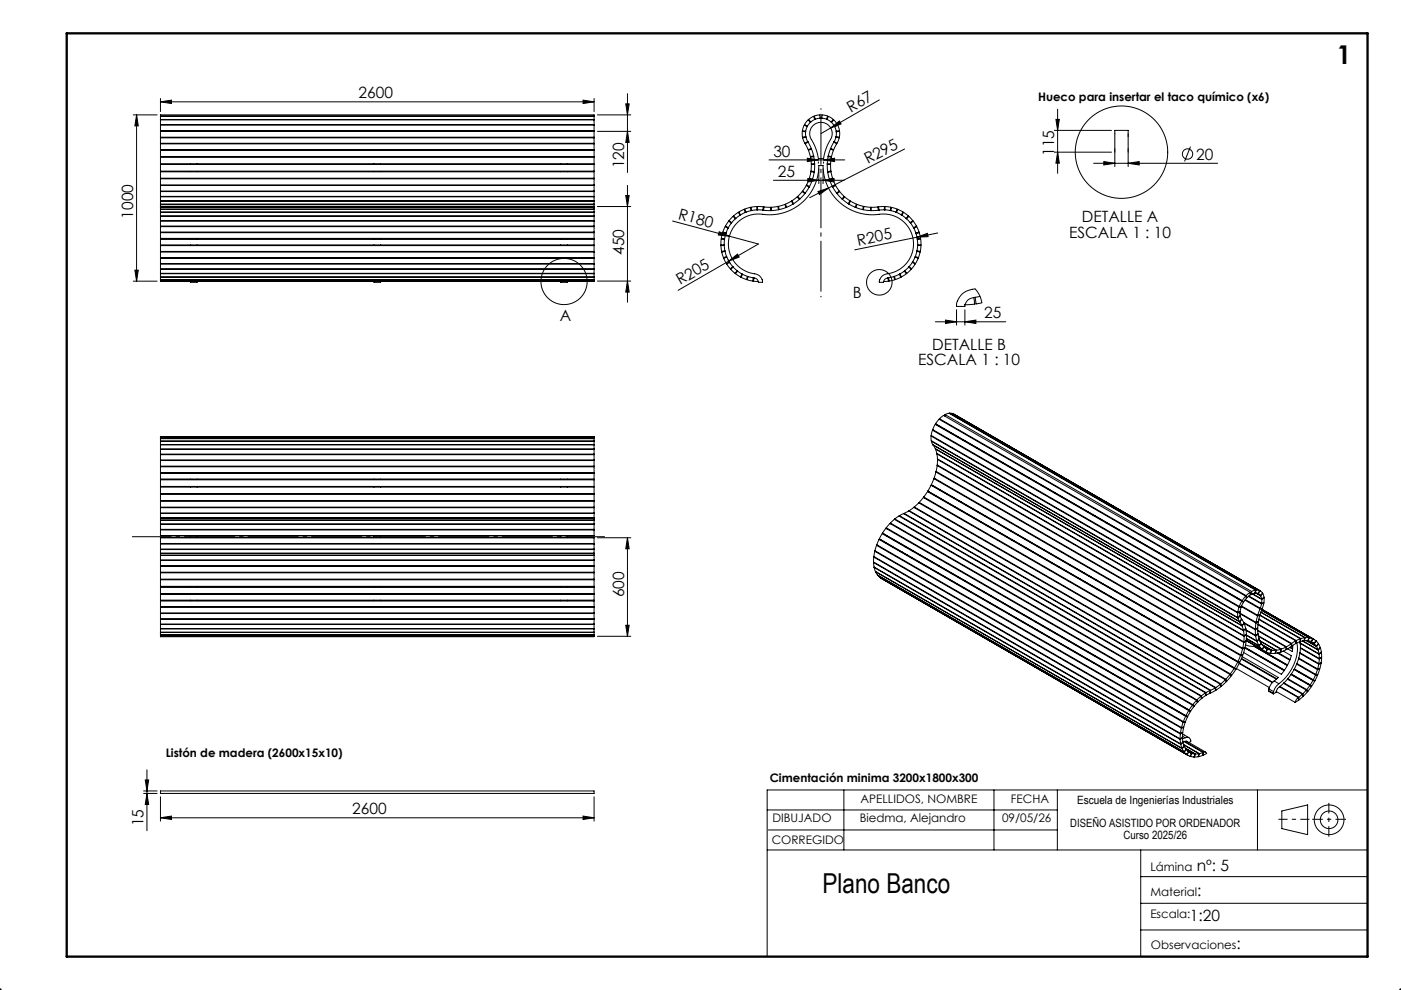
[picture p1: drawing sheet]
<svg xmlns="http://www.w3.org/2000/svg" width="420mm" height="297mm" viewBox="0 0 420 297" stroke-linecap="round" stroke-linejoin="round" font-family="sans-serif">
<g fill="none" stroke="#000" stroke-width=".3">
<path d="M39.9 34.5h7.2M40.9 34.5l.6 3.3h-1.1zM40.9 34.5v49.9M48.1 37.5v1.7M48.1 36v1.4M48.1 34.9v.9M48.1 34.8v-.3h130v.3M48.1 30.6l3.3-.6v1.1zM48.1 39.2h130M48.1 29.6v3.9M48.1 34.8v.1M48.1 35.8v.2"/>
<path d="M48.1 37.4v.1M48.1 37.5h130M48.1 37.4h130M48.1 36h130M48.1 34.9h130M48.1 35.8h130M48.1 34.8h130M48.1 30.6h130M57.1 39.3v.1M59.1 39.3v.1M112.1 39.3v.1M114.1 39.3v.1"/>
<path d="M168.1 39.3v.1M170.1 39.3v.1M174.8 30l3.3 .6-3.3 .5zM178.1 37.5v1.7M178.1 36v1.4M178.1 34.9v.9M178.1 29.6v3.9M178.1 34.8v.1M178.1 35.8v.2M178.1 37.4v.1M179.1 39.4h10M179.1 34.5h10"/>
<path d="M187.6 31.2h1l-.5 3.3zM188.1 39.4l.5 3.3h-1zM188.1 28.1v23.7M241.5 39.5l.1 1.5M241.5 39.5l-1-.1v.9l.1 .9 1-.2M241.6 39.3l-.1 .2M242 38l-.4 1.3M242 38l-.9-.5-.3 .9-.2 .8 1 .1M242.1 37.8l-.1 .2M242.9 36.7l-.8 1.1M242.9 36.7l-.6-.7-.6 .6-.5 .8 .9 .4M243.1 36.6l-.2 .1"/>
<path d="M243.8 37.6a3.4 3.4 0 0 1 4.7 0 3.4 3.4 0 0 1 .2 4.7l-1 2.3-.8 3h-1.6a19.4 19.4 0 0 0-2.4-6.6l-.1-1.7zM244.3 35.8l-1.2 .8M244.3 35.8l-.4-.9-.8 .4-.7 .5 .7 .8M244.5 35.8h-.2M245.9 35.5l-.1-1-.9 .1-.8 .2 .4 1M245.9 35.5l-1.4 .3M245.9 35.5h.5M246.4 35.5v-1l.9 .1 .9 .2-.4 1M246.4 35.5l1.4 .3M247.8 35.8h.2M248 35.8l1.2 .8M248 35.8l.3-.9 .8 .4 .7 .5-.6 .8"/>
<path d="M249 38.4l2.7-2.1 .5 .9zM249.2 36.6l.1 .1M249.3 36.7l.9 1.1M249.3 36.7l.7-.7 .6 .6 .5 .8-.9 .4M250.2 37.8l.1 .2M250.3 38l.4 1.3M250.3 38l.8-.5 .4 .9 .2 .8-1 .1M250.7 39.3v.2M250.7 39.5v1.5M250.7 39.5l1-.1v.9l-.1 .9-.9-.2M263.6 30l-17.5 10.1M316.1 39.1h17.1"/>
<path d="M316.6 35.8h1l-.5 3.3zM317.1 32.8v19.2M48.1 59.1v1.1M48.1 57.5v1.4M48.1 41.2v-1.8h130v1.8M48.1 55.7v1.6M48.1 41.4v1.6M48.1 43.2v1.7M48.1 53.7v1.8M48.1 45.1v1.9M48.1 53.5v-2h130v2M48.1 47.2v2h130v-2"/>
<path d="M48.1 49.4v1.9M48.1 51.3h130M48.1 41.2v.2M48.1 43v.2M48.1 44.9v.2M48.1 47v.2M48.1 49.3v.1M48.1 53.5v.2M48.1 55.5v.2M48.1 57.3v.2M48.1 58.9v.2M48.1 59.1h130"/>
<path d="M48.1 58.9h130M48.1 57.5h130M48.1 41.2h130M48.1 55.7h130M48.1 57.3h130M48.1 41.4h130M48.1 43h130M48.1 43.2h130M48.1 44.9h130M48.1 53.7h130M48.1 55.5h130M48.1 45.1h130"/>
<path d="M48.1 47h130M48.1 53.5h130M48.1 47.2h130M48.1 49.3l130 .1M57.1 51.5h.1M57.1 49.2v.1M59.1 51.5h.1M59.1 49.2v.1M112.1 51.5h.1M112.1 49.2v.1M114.1 51.5h.1M114.1 49.2v.1"/>
<path d="M168.1 51.5h.1M168.1 49.2v.1M170.1 51.5h.1M170.1 49.2v.1M178.1 59.1v1.1M178.1 57.5v1.4M178.1 55.7v1.6M178.1 41.4v1.6M178.1 43.2v1.7M178.1 53.7v1.8M178.1 45.1v1.9M178.1 49.4v1.9"/>
<path d="M178.1 41.2v.2M178.1 43v.2M178.1 44.9v.2M178.1 47v.2M178.1 49.3v.1M178.1 53.5v.2M178.1 55.5v.2M178.1 57.3v.2M178.1 58.9v.2M187.6 58.7h1l-.5 3.3zM188.1 55.6v35.1M230.6 48h22.7"/>
<path d="M231.9 54.1h21.2M239.7 59.8l-.7-.7-1.6 1.1 .6 .9M239.7 59.8l-1.7 1.3M239.8 59.7l-.1 .1M241.3 58.1l-.8-.6-1.3 1.4 .6 .8M241.3 58.1l-1.5 1.6M241.4 57.9l-.1 .2M241.6 41v.2M241.6 41.2l.6 1.3M241.6 41.2l-1 .2 .3 .8 .4 .8 .9-.5M242 47.5l3.3 .5-3.3 .5zM242.2 42.5l.1 .1"/>
<path d="M242.2 53.6l3.3 .5-3.3 .5zM242.3 42.6l.9 1.9M242.3 42.6l-.9 .6 .9 1.7 .9-.4M242.6 56.1l-.9-.4-1.1 1.6 .8 .6M242.6 56.1l-1.2 1.8M242.7 55.9l-.1 .2M243.2 44.5l.1 .2M243.3 44.7l.6 2.1M243.3 44.7l-.9 .4 .6 1.9 .9-.2M243.5 54l-.8 1.9M243.5 54l-.9-.3-.8 1.8 .9 .4M243.6 53.8l-.1 .2"/>
<path d="M243.9 46.8l.1 .2M244 47l.2 2.1M244 47l-1 .2 .2 2 1-.1M244.1 51.7l-1-.2-.4 2 .9 .3M244.1 51.7l-.5 2.1M244.1 51.5v.2M244.2 49.1v.2M244.2 49.3l-1 .1-.1 1.9 1 .2M244.2 49.3l-.1 2.2M245.2 57.5l3.2-1.1-2.7 2zM245.3 48.6v.4M245.5 50.7v4.4"/>
<path d="M246.8 54.1l3.3-.5v1zM246.8 50.7v4.4M246.9 48l3.3-.5v1zM246.9 48.6v.4M248 49.3l.1 2.2M248 49.3l1 .1 .1 1.9-1 .2M248 49.1v.2M248.1 51.5l.1 .2M248.2 51.7l.4 2.1M248.2 51.7l1-.2 .4 2-1 .3M248.3 47l-.3 2.1M248.3 47l1 .2-.3 2-1-.1"/>
<path d="M248.3 46.8v.2M248.6 53.8l.1 .2M248.7 54l.9 1.9M248.7 54l1-.3 .7 1.8-.8 .4M249 44.7l.9 .4-.6 1.9-1-.2M249 44.7l-.7 2.1M249 44.5v.2M249.6 55.9l.1 .2M249.7 56.1l1.1 1.8M249.7 56.1l.8-.4 1.1 1.6-.8 .6M250 42.6l-1 1.9M250 42.6l.8 .6-.8 1.7-1-.4"/>
<path d="M250.1 42.5l-.1 .1M250.6 41.2l1 .2-.3 .8-.4 .8-.8-.5M250.6 41.2l-.5 1.3M250.7 41l-.1 .2M250.8 57.9l.2 .2M251 58.1l1.4 1.6M251 58.1l.7-.6 1.4 1.4-.7 .8M252.4 59.7l.2 .1M252.6 59.8l1.7 1.3M252.6 59.8l.6-.7 1.6 1.1-.5 .9M271.2 44.7l-28.5 14.6M316.1 45.7h17.1"/>
<path d="M317.1 45.7l.5 3.3h-1zM327.9 49h37.2M330.9 48.5l3.3 .5-3.3 .5zM334.2 50v-10.9h4v10.9M338.2 49l3.3-.5v1zM356.9 44l-1.8 4.4M48.1 71.7h130v1.8h-130zM48.1 73.7v1.7M48.1 69.8v1.7M48.1 75.6v1.7M48.1 68v1.6M48.1 77.5v1.6"/>
<path d="M48.1 66.3v1.5M48.1 79.2v1.4M48.1 64.9v1.3M48.1 63.7v1.1M48.1 62.8v.8M48.1 62.2v.5M48.1 62v.2M48.1 62h.1M48.1 61.3v.6M48.1 60.4v.8M48.1 62h130M48.1 73.6l130 .1"/>
<path d="M48.1 75.4h130M48.1 71.5h130M48.1 60.2v.2M48.1 61.2v.1M48.1 61.9v.1M48.1 62.2h.1M48.1 62.7v.1M48.1 63.6v.1M48.1 64.8v.1M48.1 66.2v.1M48.1 67.8v.2M48.1 69.6v.2"/>
<path d="M48.1 73.6v.1M48.1 75.4v.2M48.1 77.3v.2M48.1 79.1v.1M48.1 69.8h130M48.1 75.6h130M48.1 77.3h130M48.1 69.6h130M48.1 68h130M48.1 77.5h130M48.1 79.1h130M48.1 66.3h130"/>
<path d="M48.1 67.8h130M48.1 79.2h130M48.1 66.2h130M48.1 64.9h130M48.1 63.7h130M48.1 64.8h130M48.1 62.8h130M48.1 63.6h130M48.1 62.2h130M48.1 62.7h130M48.1 61.9h130M48.1 61.3h130"/>
<path d="M48.1 61.2h130M48.1 60.4h130M48.1 60.2h130M57.1 73.5v.1M57.1 71.7h.1M59.1 73.5v.1M59.1 71.7h.1M112.1 73.5v.1M112.1 71.7h.1M114.1 73.5v.1M114.1 71.7h.1M168.1 73.5v.1"/>
<path d="M168.1 71.7h.1M170.1 73.5v.1M170.1 71.7h.1M178.1 73.7v1.7M178.1 69.8v1.7M178.1 75.6v1.7M178.1 68v1.6M178.1 77.5v1.6M178.1 66.3v1.5M178.1 79.2v1.4M178.1 64.9v1.3M178.1 63.7v1.1"/>
<path d="M178.1 62.8v.8M178.1 62.2v.5M178.1 62v.2M178.1 62h.1M178.1 61.3v.6M178.1 60.4v.8M178.1 60.2v.2M178.1 61.2v.1M178.1 61.9v.1M178.1 62.2h.1M178.1 62.7v.1M178.1 63.6v.1"/>
<path d="M178.1 64.8v.1M178.1 66.2v.1M178.1 67.8v.2M178.1 69.6v.2M178.1 73.6v.1M178.1 75.4v.2M178.1 77.3v.2M178.1 79.1v.1M179.1 62h10M201.6 66.3l25.8 6.9-8.9 5.1M215.6 69.5l3.1 1.4-3.3-.4zM217.1 73.4v.2"/>
<path d="M217.1 73.6l-1 .1 .1 .9 .1 .8 1-.2M217.1 73.6l.2 1.6M217.2 71.9l-1-.2-.1 .9v.9l1-.1M217.2 71.9l-.1 1.5M217.2 71.7v.2M217.3 75.2l.1 .2M217.4 75.4l-1 .2 .2 .9 .3 .8 .9-.4M217.4 75.4l.4 1.5M217.6 70.1l-.9-.3-.3 .9-.1 .8 .9 .2M217.6 70.1l-.4 1.6M217.7 69.9l-.1 .2M217.8 76.9l.1 .2"/>
<path d="M217.9 77.1l-.9 .4 .3 .8 .5 .8 .8-.6M217.9 77.1l.7 1.4M218.2 77.8l.8 1.4M218.3 68.5l-.9-.5-.4 .8-.3 .8 1 .3M218.3 68.5l-.6 1.4M218.4 68.3l-.1 .2M218.5 78.3l2.6-2.1 .5 .9zM218.5 78.3l-15.2 8.8M218.6 78.5l.1 .2M218.7 78.7l1 1.3M218.7 78.7l-.8 .5 .5 .8 .5 .6 .8-.6M219.2 67l-.7-.7-.6 .8-.4 .7 .9 .5"/>
<path d="M219.2 67l-.8 1.3M219.4 66.8l-.2 .2M219.7 80l.1 .1M220.5 65.6l-.7-.7-.6 .6-.6 .7 .8 .6M220.5 65.6l-1.1 1.2M220.6 65.5l-.1 .1M221.9 64.6l-1.3 .9M221.9 64.6l-.6-.9-.7 .5-.7 .6 .7 .7M222 64.5l-.1 .1M223.5 63.7l-.4-.9-.8 .4-.8 .4 .5 .9M223.5 63.7l-1.5 .8M223.6 63.7h-.1"/>
<path d="M225.2 63.2l-.2-1-.9 .2-.8 .3 .3 1M225.2 63.2l-1.6 .5M225.4 63.2h-.2M226.9 63v-1h-.9l-.9 .2 .3 1M226.9 63l-1.5 .2M227.1 63v-1h.9l.9 .1-.2 .9M227.1 63h1.6M227.1 63h-.2M228.7 63l.2 .1M228.9 63.1l2.2 .1M228.9 63.1l.2-1 1.9 .1 .1 1M231.3 63.2h-.2"/>
<path d="M233.4 62.9l-.2-1-2 .3 .1 1M233.4 62.9l-2.1 .3M233.6 62.9h-.2M235.7 62.3l-.4-1-1.9 .6 .2 1M235.7 62.3l-2.1 .6M235.9 62.2l-.2 .1M237.8 61.2l-1.9 1M237.8 61.2l-.5-.8-1.8 .8 .4 1M238 61.1l-.2 .1M254.3 61.1l.2 .1M254.5 61.2l1.9 1M254.5 61.2l.5-.8 1.8 .8-.4 1"/>
<path d="M256.4 62.2l.2 .1M256.6 62.3l2 .6M256.6 62.3l.4-1 1.9 .6-.3 1M258.6 62.9h.2M258.8 62.9l2.2 .3M258.8 62.9l.2-1 2 .3v1M261 63.2h.2M263.3 63.1l-.1-1-2 .1v1M263.3 63.1l-2.1 .1M263.5 63l-.2 .1M265.1 63h-1.6M265.1 63l.1-1h-.9l-.9 .1 .1 .9"/>
<path d="M265.1 63h.2M265.3 63l1.6 .2M265.3 63l.1-1h.8l.9 .2-.2 1M266.9 63.2h.2M267.1 63.2l1.5 .5M267.1 63.2l.2-1 .9 .2 .8 .3-.4 1M268.6 63.7h.2M268.8 63.7l1.4 .8M268.8 63.7l.4-.9 .8 .4 .7 .4-.5 .9M270.2 64.5l.2 .1M270.4 64.6l1.3 .9M270.4 64.6l.5-.9 .7 .5 .7 .6-.6 .7"/>
<path d="M271.7 65.5l.1 .1M271.8 65.6l1.1 1.2M271.8 65.6l.7-.7 .6 .6 .6 .7-.8 .6M272.6 80l-.2 .1M272.9 66.8l.1 .2M273 67l.9 1.3M273 67l.8-.7 .5 .8 .5 .7-.9 .5M273.5 78.7l-.9 1.3M273.5 78.7l.9 .5-.5 .8-.6 .6-.7-.6M273.6 78.5l-.1 .2M273.9 68.3l.1 .2M274 68.5l.6 1.4"/>
<path d="M274 68.5l.8-.5 .4 .8 .3 .8-.9 .3M274.3 77.1l-.7 1.4M274.3 77.1l1 .4-.4 .8-.4 .8-.9-.6M274.4 76.9l-.1 .2M274.6 69.9l.1 .2M274.7 70.1l.3 1.6M274.7 70.1l.9-.3 .2 .9 .2 .8-1 .2M274.9 70.9l.2 1.2M274.9 75.4l1 .2-.3 .9-.3 .8-.9-.4M274.9 75.4l-.5 1.5M274.9 71.2l3.2-1.2 .2 1zM274.9 75.2v.2"/>
<path d="M275 71.7v.2M275 71.9l.1 1.5M275 71.9l1-.2 .1 .9v.9l-1-.1M275.1 73.6l-.2 1.6M275.1 73.6l1 .1-.1 .9-.1 .8-1-.2M275.1 73.4v.2M281.1 69.9l-24.9 5.1M39.9 84.4h7.2M40.4 81.1h1.1l-.6 3.3zM48.1 80.8v1.2M48.1 82.1v1M48.1 83.2v.7"/>
<path d="M48.1 83.9v.4M48.1 84.4h130M48.1 80.6v.2M48.1 82v.1M48.1 83.1v.1M48.1 83.9h.1M48.1 84.3v.1M48.1 80.6h130M48.1 80.8h130M48.1 82h130M48.1 82.1h130M48.1 83.1h130"/>
<path d="M48.1 83.2h130M48.1 83.9h130M48.1 84.3h130M57.1 84.5v.2h2v-.2M112.1 84.5v.2h2v-.2M168.1 84.5v.2h2v-.2M178.1 80.8v1.2M178.1 82.1v1M178.1 83.2v.7M178.1 83.9v.4M178.1 80.6v.2M178.1 82v.1"/>
<path d="M178.1 83.1v.1M178.1 83.9h.1M178.1 84.3v.1M179.1 84.3h10M188.1 84.3l.5 3.3h-1zM219.8 80.1l-.7 .7 .6 .6 .7 .6 .6-.8M219.8 80.1l1.2 1.1M221 81.2l.1 .1M221.1 81.3l1.4 .9M221.1 81.3l-.6 .8 .7 .5 .8 .5 .5-.9M222.5 82.2l.1 .1M222.6 82.3l1.5 .6"/>
<path d="M222.6 82.3l-.4 .9 .8 .4 .8 .3 .3-1M224.1 82.9l.2 .1M224.3 83l-.3 .9 .8 .3 .9 .1 .1-1M224.3 83l1.5 .3M225.8 83.3l.2 .1M226 83.4l-.1 1 1.5 .1M226 83.4l.9 .3 .5 .8M227.4 84.5v.2h1.2a2.87 2.87 0 0 0-3.1-2.7 9 9 0 0 1-6.9-10.9 9 9 0 0 1 11.1-6.7 14.8 14.8 0 0 0 15.8-14.7h1.3a14.9 14.9 0 0 0 18 14.5 9.1 9.1 0 0 1 9.1 8.7 9.1 9.1 0 0 1-8.5 9.4 2.59 2.59 0 0 0-1.8 2.4h1.3v-.2M266.2 83.4l.2 1-1.5 .1M266.2 83.4l-.8 .3-.5 .8M266.4 83.3l-.2 .1M268 83l.3 .9-.9 .3-.8 .1-.2-1"/>
<path d="M268 83l-1.6 .3M268.2 82.9l-.2 .1M269.6 82.3l.5 .9-.8 .4-.8 .3-.3-1M269.6 82.3l-1.4 .6M269.8 82.2l-.2 .1M271.1 81.3l.6 .8-.7 .5-.7 .5-.5-.9M271.1 81.3l-1.3 .9M271.3 81.2l-.2 .1M272.4 80.1l.8 .7-.6 .6-.7 .6-.6-.8M272.4 80.1l-1.1 1.1M280.4 96.5h21.1M283.5 96l3.3 .5-3.3 .5z"/>
<path d="M286.8 92.9v4.6M289.3 96.5l3.3-.5v1zM289.3 92.9v4.6M292 89.3l.2 1.9-2.9 .2M292 89.3l-.9 .2a2.91 2.91 0 0 0-1.8 1.9M292.4 89.2l.2 2 1.8-.3-.7-2.3-1.3-1.9a5.8 5.8 0 0 0-5.5 3.9l-.1 1.3h2.5v-.5M292.4 89.2l-.4 .1M293.8 88.9l-1.4 .3M48.1 138.2v1.7M48.1 136.4v1.6M48.1 134.8v1.4M48.1 133.5v1.2"/>
<path d="M48.1 132.4v1M48.1 131.6v.7M48.1 131.1v.4M48.1 131.1h130M48.1 131.1h.1M48.1 131.5v.1M48.1 132.3v.1M48.1 133.4v.1M48.1 134.7v.1M48.1 136.2v.2M48.1 138v.2M48.1 139.9v.1"/>
<path d="M48.1 138.2h130M48.1 139.9h130M48.1 136.4h130M48.1 138h130M48.1 134.8h130M48.1 136.2h130M48.1 133.5h130M48.1 134.7h130M48.1 132.4h130M48.1 133.4h130M48.1 131.6h130M48.1 132.3h130"/>
<path d="M48.1 131.5h130M178.1 138.2v1.7M178.1 136.4v1.6M178.1 134.8v1.4M178.1 133.5v1.2M178.1 132.4v1M178.1 131.6v.7M178.1 131.1v.4M178.1 131.1h.1M178.1 131.5v.1M178.1 132.3v.1M178.1 133.4v.1"/>
<path d="M178.1 134.7v.1M178.1 136.2v.2M178.1 138v.2M178.1 139.9v.1M279.2 130.8v1.4l91.9 53.1M279.2 130.8l91.9 53.1M279.2 132.4l.5 1 92 53.2M279.2 132.4l92 53M279.3 132.3l-.1 .1M279.3 130.7l-.1 .1M279.6 129.1l-.4 1.5 91.9 53.1M279.6 129.1l91.9 53"/>
<path d="M279.6 129.1h.4M279.8 133.5l.6 1.1 91.9 53.1M279.8 133.5h.1M280.5 134.7l.4 1.3 91.9 53.1M280.5 134.7l91.9 53.1M280.5 127.1l1-1.3 92 53M280.5 127.1l47.1 27.3v.1M280.5 127.1l92.4 53.4M280.5 134.7h.1M280.9 136.2l.2 1.5 91.9 53M280.9 136.2l91.9 53M281 139.7l-.4 1.7 92 53.1"/>
<path d="M281 139.7l91.9 53M281 136.1l-.1 .1M281.1 137.8l-.1 1.7 91.9 53.1M281.1 137.8l91.9 53.1M281.2 139.6l-.2 .1M281.2 137.8h-.1M281.7 125.6l1.2-1 91.9 53.1M281.7 125.6l91.9 53.1M281.7 125.6l.1 .3M283.3 124.4l1.2-.4 92 53M283.3 124.4l91.9 53M283.3 124.4v.5"/>
<path d="M284.7 124l1 .1 92.1 53.2M284.7 124l91.9 53M284.7 124h-.1M285.6 130.2v.1M285.8 124.2h.1M287.3 131.1l-.1 .2M288.7 132v.1M289.4 132.3l-.1 .1M291.3 133.5v.1M292.7 134.3v.1M293.4 134.6l-.1 .2M48.1 159v1.7"/>
<path d="M48.1 157.3v1.5M48.1 156.1v1.1M48.1 155.5v.5M48.1 155.4h.1M48.1 154.1v1.3M48.1 152.3v1.6M48.1 150.4v1.7M48.1 148.3v1.9M48.1 148.1v-2h130v2M48.1 142v1.8h130v-1.8M48.1 140v1.8M48.1 144v1.9"/>
<path d="M48.1 141.8v.2M48.1 144h130M48.1 141.8h.1M48.1 145.9v.1M48.1 148.1v.2M48.1 150.2v.2M48.1 152.1v.2M48.1 153.9v.2M48.1 155.4v.1M48.1 156v.1M48.1 157.2v.1M48.1 158.8v.2"/>
<path d="M48.1 155.4h130M48.1 159h130M48.1 157.3h130M48.1 158.8h130M48.1 156.1h130M48.1 157.2h130M48.1 156h130M48.1 154.1h130M48.1 152.3h130M48.1 153.9h130M48.1 150.4h130M48.1 152.1h130"/>
<path d="M48.1 148.3h130M48.1 150.2h130M48.1 148.1h130M48.1 142h130M48.1 140h130M57.1 141.8v.2M57.1 143.8h.1M57.1 146v.1M59.1 141.8v.2M59.1 143.8h.1M59.1 146v.1M59.1 141.9h53"/>
<path d="M112.1 141.8v.2M112.1 143.8h.1M112.1 146v.1M114.1 141.8v.2M114.1 143.8h.1M114.1 146v.1M114.1 141.9h54M168.1 141.8v.2M168.1 143.8h.1M168.1 146v.1M170.1 141.8v.2M170.1 143.8h.1"/>
<path d="M170.1 146v.1M178.1 159v1.7M178.1 157.3v1.5M178.1 156.1v1.1M178.1 155.5v.5M178.1 155.4h.1M178.1 154.1v1.3M178.1 152.3v1.6M178.1 150.4v1.7M178.1 148.3v1.9M178.1 140v1.8M178.1 144v1.9"/>
<path d="M178.1 141.8v.2M178.1 141.8h.1M178.1 145.9v.1M178.1 148.1v.2M178.1 150.2v.2M178.1 152.1v.2M178.1 153.9v.2M178.1 155.4v.1M178.1 156v.1M178.1 157.2v.1M178.1 158.8v.2M178.1 141.8h-130"/>
<path d="M178.1 145.9l-130 .1M264.6 159.9l1-1.4 91.9 53.1M264.6 159.9l85.2 49.5M264.6 159.9l92.4 53.4M265.7 158.3l1.1-1.2 91.9 53M265.7 158.3l91.9 53.1M265.7 158.3l.3 .5M266.9 156.9l1.2-1.1 92 53.1M266.9 156.9l92 53.1M266.9 156.9l.2 .3M268.3 155.7l1.2-.9 91.9 53.1M268.3 155.7l91.9 53.1"/>
<path d="M268.3 155.7v.2M269.6 154.7l1.3-.6 91.9 53M269.6 154.7l92 53.1M269.6 154.7l.1 .2M271 154l1.4-.7 92 53.1M271 154l92 53.1M271 154v.1M272.6 153.2l1.4-1 91.9 53.1M272.6 153.2l91.9 53.1M272.6 153.2v.2M274.1 152.1l1.3-1.2 92 53M274.1 152.1l91.9 53.1"/>
<path d="M274.1 152.1l.1 .2M275.6 150.7l1.2-1.4 92 53M275.6 150.7l91.9 53.1M275.6 150.7l.1 .3M276.9 149.1l1.2-1.6 91.9 53.1M276.9 149.1l92 53.1M276.9 149.1l.4 .4M278.2 147.3l91.9 53.1M278.2 147.3l92.4 53.4M279.1 145.6l-.9 1.7M279.1 145.6l92 53M279.1 145.6l45.8 26.3"/>
<path d="M280 143.6l-.8 1.8 91.9 53.1M280 143.6l91.9 53.1M280 143.6h.4M280.6 141.6l-.5 1.8 91.9 53.1M280.6 141.6l91.9 53.1M280.9 141.6h-.3M285 151.3l-.1 .1M286.1 149.4h.1M286.4 152.1v.2M287.1 152.5l-.1 .1M287.5 150.2v.1M288.1 150.5v.1"/>
<path d="M297.6 156l-.1 .1M303.2 159.3h.1M326.2 153.6l-.1 .1M328.3 154.8l-.1 .1M330.2 155.9v.1M331.6 156.7v.2M332.3 157.1l-.1 .1M48.1 161.3v1.8M48.1 163.2v1.5M48.1 164.9v1M48.1 166v.6M48.1 166.6h.1"/>
<path d="M48.1 166.6v1.4M48.1 168.1v1.6M48.1 169.9v1.8M48.1 171.9v1.8M48.1 173.9v2h130v-2M48.1 176.1v2M48.1 160.7h130M48.1 176.1h130M48.1 178.1h130M48.1 161.3h.1M48.1 163.1v.1M48.1 164.7v.2"/>
<path d="M48.1 165.9v.1M48.1 168v.1M48.1 169.7v.2M48.1 171.7v.2M48.1 173.7v.2M48.1 166.6h130M48.1 161.3h130M48.1 163.1h130M48.1 163.2h130M48.1 164.7h130M48.1 164.9h130M48.1 165.9h130"/>
<path d="M48.1 166h130M48.1 168h130M48.1 168.1h130M48.1 169.7h130M48.1 169.9h130M48.1 171.7h130M48.1 171.9h130M48.1 173.7h130M48.1 173.9h130M57.1 160.7v.6M57.1 178.2v.1M57.1 175.9v.2"/>
<path d="M59.1 160.7v.6M59.1 178.2v.1M59.1 175.9v.2M112.1 160.7v.6M112.1 178.2v.1M112.1 175.9v.2M114.1 160.7v.6M114.1 178.2v.1M114.1 175.9v.2M168.1 160.7v.6M168.1 178.2v.1M168.1 175.9v.2"/>
<path d="M170.1 160.7v.6M170.1 178.2v.1M170.1 175.9v.2M178.1 161.3v1.8M178.1 163.2v1.5M178.1 164.9v1M178.1 166v.6M178.1 166.6h.1M178.1 166.6v1.4M178.1 168.1v1.6M178.1 169.9v1.8M178.1 171.9v1.8"/>
<path d="M178.1 176.1v2M178.1 161.3h.1M178.1 163.1v.1M178.1 164.7v.2M178.1 165.9v.1M178.1 168v.1M178.1 169.7v.2M178.1 171.7v.2M178.1 173.7v.2M179.1 161.3h10M188.1 161.3l.5 3.3h-1zM188.1 161.3v29.6"/>
<path d="M261.9 168.8l.1 1.3 92 53.1M261.9 168.8l91.9 53M262 167.1l-.1 1.5 91.9 53.1M262 167.1l91.9 53.1M262 168.7l-.1 .1M262.1 170.3l.3 1.1 92 53.1M262.1 170.3l91.9 53M262.1 167.1h-.1M262.2 170.2l-.1 .1M262.3 165.4l-.3 1.6 91.9 53M262.3 165.4l91.9 53.1M262.5 171.5l.6 1 91.9 53.1"/>
<path d="M262.5 171.5l91.9 53.1M262.5 165.3l-.2 .1M262.5 171.5h.1M262.8 163.6l-.5 1.6 91.9 53.1M262.8 163.6l91.9 53.1M262.8 163.6h.4M263.1 172.6l.8 .7 92.2 53.3M263.1 172.6l92 53.1M263.2 172.6h-.1M263.5 161.8l-.6 1.6 91.9 53.1M263.5 161.8l92 53.1M263.5 161.8l92.5 53.3"/>
<path d="M264 173.4l.2 .1M264 173.4h.1M270.5 165.6v.1M271.4 163.9l-.1 .2M271.9 166.4l.2 .1M272.8 164.8v.1M273.5 165.1l-.1 .1M302 161.1v.2M303.4 162v.1M304.1 162.4h-.1M304.6 160.1h.1M305.4 160.5l-.1 .1"/>
<path d="M323.9 173.8l-.1 .1M324.9 171.9l46.7 26.9M325 171.8l-.1 .1M325.3 174.6l-.1 .1M325.9 175v.1M326.4 172.6v.1M327 173v.1M365.8 176.5l-.1 .1M367.2 177.3v.1M367.9 177.6l-.1 .2M369.8 178.8v.1M371.2 179.6v.1"/>
<path d="M371.9 180l-.1 .1M373.3 179.9l4.5 2.6M373.5 178.8l-1.1 1.4 .5 .3M373.5 178.8l.2 .6-.8 1.1M373.6 178.7l.3 .6M373.6 179.2l.3 .1M374.3 178.9l3.9 2.3M374.4 178.8l3.8 2.2M374.8 177.7v.8l-.9 .8M374.8 177.7l-1.2 1M374.8 178l.4 .3M375.2 177.4v.9"/>
<path d="M375.4 178.2l2.9 1.6M375.5 178.1l2.8 1.6M376.2 177.9h.1M376.3 177.9l.9 .2M376.5 177l-1.3 .4M376.5 177l-.3 1-1 .3M376.5 177.9l1.5 .9M376.6 177l1 .2-.4 .9M376.6 177l-.3 .9M376.6 177.9l1.3 .8M377.2 178.1h.1M377.3 178.1l.6 .6"/>
<path d="M378 178.8l.3 .9M378.3 179.8l-.1 1.2M378.5 178h.1M378.5 177.9l-.8-.7-.4 .9M378.5 177.9l-.6 .8M378.6 178l.4 1.2-.7 .5M378.6 178l-.6 .8M378.9 179.3h.1M379 179.3l-.1 1.5-.7 .2M379 179.3l-.7 .5M48.1 180.1v-1.8h130v1.8M48.1 180.3v1.7"/>
<path d="M48.1 182.2v1.7M48.1 184.1v1.5M48.1 185.8v1.4M48.1 187.4v1.2M48.1 188.7v1M48.1 189.7v.7M48.1 190.5v.4M48.1 190.9h130M48.1 180.1v.1M48.1 180.2v.1M48.1 182v.2M48.1 183.9v.2"/>
<path d="M48.1 185.6v.2M48.1 187.2v.2M48.1 188.6v.1M48.1 189.7h.1M48.1 190.4v.1M48.1 190.9h.1M48.1 180.1h130M48.1 180.3h130M48.1 182h130M48.1 180.2h130M48.1 182.2h130M48.1 183.9h130"/>
<path d="M48.1 184.1h130M48.1 185.6h130M48.1 185.8h130M48.1 187.2h130M48.1 187.4h130M48.1 188.6h130M48.1 188.7h130M48.1 189.7h130M48.1 190.4h130M48.1 190.5h130M57.1 180.1v.1M59.1 180.1v.1"/>
<path d="M112.1 180.1v.1M114.1 180.1v.1M168.1 180.1v.1M170.1 180.1v.1M178.1 180.3v1.7M178.1 182.2v1.7M178.1 184.1v1.5M178.1 185.8v1.4M178.1 187.4v1.2M178.1 188.7v1M178.1 189.7v.7M178.1 190.5v.4"/>
<path d="M178.1 180.1v.1M178.1 180.2v.1M178.1 182v.2M178.1 183.9v.2M178.1 185.6v.2M178.1 187.2v.2M178.1 188.6v.1M178.1 189.7h.1M178.1 190.4v.1M178.1 190.9h.1M179.1 190.9h10M187.6 187.6h1l-.5 3.3z"/>
<path d="M309.4 188.1h.1M310.3 186.4l-.1 .1M310.8 188.9l.2 .1M311.7 187.2l-.1 .1M312.4 187.6l-.1 .1M340.9 183.6l-.1 .1M342.1 181.7l-.1 .1M342.3 184.4v.1M343 184.8l-.1 .1M343.5 182.5v.1M344.3 183h-.1M363.5 196.6l-.1 .2"/>
<path d="M364.6 194.7h-.1M364.9 197.5l-.1 .1M365.5 197.8v.1M366 195.5v.1M366.6 195.9h.1M371.1 198.6l-1 1.8M371.1 198.6l.5 .2M371.1 183.9v1.4M371.2 185.4l.4 1.1 .6-.8M371.5 182.1l-.4 1.6M371.5 182.1h.6M371.5 199.1l10 5.7"/>
<path d="M371.5 181.9l.7 .1M371.6 198.9l10 5.8M371.6 183.5l.2 .1M371.6 198.8l-1 1.9M371.7 186.6l.6 1.1M371.7 184.8l.1 .1M371.8 183.9l4.8 2.8M371.8 184.1l4.8 2.8M371.8 182l.3 .1M371.8 183.6v1.1l-.7 .6M371.8 183.6l-.7 .3M371.8 184.9l.4 .8"/>
<path d="M371.8 184.9l-.6 .5M371.9 196.7l-.8 1.8M371.9 196.7h.6M372.1 182.1l-.3 1.3-.7 .3M372.1 182l4.9 2.8M372.1 197.7l10.6 6.1M372.2 196.5l.3 .2M372.2 185.8h.1M372.2 197.5l10.6 6.1M372.2 181.8l4.9 2.8M372.3 185.8l.7 1.2M372.3 185.8l-.6 .8"/>
<path d="M372.3 180.4l-.8 1.5M372.3 180.4l-91.9-53.1-.1 .2-.7 1.4 91.9 53M372.3 180.4l.5 .3-.6 1.3M372.4 187.8l.4 1.3M372.4 197l10.8 6.3-1.2 1M372.5 194.7l-.5 1.8M372.5 196.7l-.8 2-.6-.2M372.8 189.2l.2 1.5M372.9 186.7l3.5 2.1M372.9 192.7l-.3 1.8M372.9 187l.1 .1M373 187l3.4 1.9"/>
<path d="M373 187l-.7 .7M373 194.4l.2 .1M373 190.9l-.1 1.7M373 190.9l.7-.4-.1 1.8-.7 .3M373 187.1l.5 1.4-.7 .6M373 187.1l-.6 .7M373.2 194.4l11.8 6.8M373.2 194.5l-.6 2h-.6M373.2 194.5l-.7 .2M373.2 180l4.6 2.7M373.2 194.4l-.6 .1M373.3 194.3l11.7 6.8"/>
<path d="M373.3 194.2l11.8 6.8M373.4 188.6l.1 .1M373.4 192.4h.2M373.4 193.5l1.3 .4h1.8M373.5 188.7l.2 1.6-.7 .4M373.5 188.7l-.7 .5M373.6 190.4l3.2 1.9M373.6 189l2.8 1.6M373.6 189.1l2.9 1.7M373.6 192.4l-.4 2M373.6 192.4l-.7 .3M373.6 192.2l5.6 3.2"/>
<path d="M373.6 192.1l4.8 2.8M373.7 191.6l3.8 2.2M373.7 191.5l3.8 2.2M373.7 190.6l3.2 1.8M375.9 193.9l10 5.8M376.3 193.9l9.7 5.6M376.4 188.9v1.7M376.5 190.8l.3 1.5M376.6 186.9l-.2 1.9M376.9 192.4l.6 1.3M376.9 188.5h.2M377 184.8l-.4 1.9"/>
<path d="M377 190.2l.2 .1M377.1 186.6l.1 .1M377.1 188.5v1.6l-.7 .5M377.1 188.5l-.7 .4M377.1 189.1l8.6 4.9M377.1 189.2l8.5 4.9M377.1 187.4l10 5.7M377.2 187.2l10 5.8M377.2 190.3l.3 1.4-.7 .6M377.2 190.3l-.7 .5M377.2 186.7l-.1 1.7-.7 .4M377.2 186.7l-.6 .2"/>
<path d="M377.2 190.7l7 4M377.3 190.9l6.7 3.9M377.4 185.9l11.1 6.4M377.4 191.7l.1 .1M377.4 184.6l.3 .1M377.4 185.7l11.2 6.5M377.5 193.8l.9 1 .5-.8M377.5 191.8l.6 1.2M377.5 191.8l-.6 .6M377.6 184.5l12.3 7.1M377.7 184.7l-.4 1.8-.7 .2M377.7 184.7l-.7 .1"/>
<path d="M377.7 192.2l5 2.9M377.7 184.5l-.6 .1M377.7 192.3l4.9 2.8M377.7 184.5l12.3 7.1M377.8 182.7l-.7 1.9M377.8 182.7h.6M377.9 182.5l.5 .2M378 183.7l13.2 7.6M378 183.6l13.3 7.7M378 193l.1 .1M378.1 193l-.6 .7M378.1 193.1l.8 .9"/>
<path d="M378.1 193.1l-.6 .7M378.2 181.2l-.4 1.3M378.2 183.1l14.4 8.2M378.3 182.8l15.6 9M378.4 182.7l-.7 1.8M378.4 193.4l2.9 1.7M378.4 194.9l1.1 .7M378.4 193.5l2.8 1.6M378.7 180.9l.2 .1M378.9 194l.1 .1M378.9 181l-.5 1.6-.6-.1M378.9 181l-.7 .2"/>
<path d="M379 194.1l1 .6M379 194.1l-.6 .8M379.3 194.3l.8 .4M379.4 194.4l.6 .3M379.5 195.6h.1M380 194.7l-.5 .9M380.1 194.7l1.1 .4M380.1 194.7l-.5 .9M380.8 195.9l.1 .1M381.2 195.1l-.4 .9-1.2-.4M381.3 195.1h1.3M381.3 195.1l-.4 .9"/>
<path d="M382.3 195.9l.1 .1M382.6 195.1l-.3 .9h-1.4M382.7 195.1l-.3 .9M383 195.9l3.7 2.2M383.2 195.8l3.6 2.1M383.9 195.5l.1 .1M384 194.8l-.1 .9-1.5 .3M384 194.8l-1.3 .3M384.2 194.7l-.2 .9M384.7 195.3l2.4 1.4a15.2 15.2 0 0 1-2.9 5.6l-11.3-6.5M385.5 194.8l.2 .1M385.6 194.1l-.1 .9-1.5 .6"/>
<path d="M385.6 194.1l-1.4 .6M385.7 194v.9M386.7 194.3l.8 .4M386.8 194.2l.7 .4M387.1 193.1l-1.4 .9M387.1 193.1l.1 .8-1.5 1M387.2 193.7l.1 .1M387.2 193l.1 .8M387.6 193.6l-.2 1.9-1.4-.8M388.5 192.9l.1 .1M388.5 192.3l-1.3 .7M388.5 192.3v.8l-1.2 .7"/>
<path d="M388.6 192.2v.8M388.7 199.2l-.6 1.5M388.7 199.2l5.7 3.3M388.8 192.9a13.3 13.3 0 0 1-5.4 12.2M388.8 199.1l-.1 .1M388.8 199.1l5.7 3.2M389.3 197.6l-.5 1.5M389.3 197.6l5.7 3.3M389.4 197.4l-.1 .2M389.4 197.4l5.6 3.3M389.7 196l-.3 1.4M389.7 196l5.7 3.3"/>
<path d="M389.7 192.5l.1 .4M389.7 192.4l.2 .1M389.7 195.8v.2M389.7 195.8l5.7 3.3M389.8 192.9v.1M389.8 192.9l5.7 3.3M389.8 193l.1 1.3M389.8 193l5.7 3.3M389.9 191.6l-.2 .9-1.1 .5M389.9 191.6l-1.3 .6M389.9 194.5l-.2 1.3M389.9 194.5l5.6 3.2"/>
<path d="M389.9 194.3v.2M389.9 194.3l5.6 3.3M390 191.6l-.1 .9M390.5 192.3l4.7 2.7M390.6 192.3l4.6 2.6M390.9 192.2h.2M391.2 191.3l-.3 .9-1 .3M391.2 191.3l-1.2 .3M391.3 191.3h1.1l-.3 .9h-1M391.3 191.3l-.2 .9M391.6 192.2l3.1 1.8M391.8 192.2l2.8 1.7"/>
<path d="M392.1 192.2h.1M392.6 191.3l.9 .3-.4 .9-.9-.3M392.6 191.3l-.4 .9M392.7 192.4l1.3 .7M392.8 192.4l1.1 .7M394 193.1l.6 .8M394.5 192.2l.1 .1M394.5 192.2l-.8-.5-.5 .8 .7 .6M394.5 192.2l-.6 .9M394.6 192.3l.7 .8-.7 .8M394.6 192.3l-.6 .8M394.7 194l.5 .9"/>
<path d="M395.2 195l.3 1.2M395.2 193.2h.1M395.3 193.2l.5 1.1-.6 .6M395.3 193.2l-.6 .8M395.4 199.3l-.4 1.4M395.5 196.3v1.3M395.5 197.7l-.1 1.4M395.8 194.3l.1 .1M395.9 194.4l.3 1.2-.7 .6M395.9 194.4l-.7 .6M395.9 198.9l.2 .1M396 195.7l.2 .1"/>
<path d="M396.1 199l-.4 1.6-.7 .1M396.1 199l-.7 .3M396.1 197.3h.1M396.2 195.8v1.4l-.7 .4M396.2 195.8l-.7 .5M396.2 197.3l-.1 1.6-.7 .2M396.2 197.3l-.7 .4M349 210.9l-.1 .1M350.4 211.7v.1M351 212.1v.1M351.3 210.1l-.1 .1M351.9 210.4v.2"/>
<path d="M354.2 218.5l-.3 1.5M354.4 219.8l.2 .1M354.6 219.9l-.1 1.3-.7 .5M354.6 219.9l-.7 .3M354.6 218.2l.3 .1M354.7 216.7l-.5 1.6M354.7 216.7h.6M354.9 218.3l-.3 1.4-.7 .3M354.9 218.3l-.7 .2M355 216.5l.3 .2M355.3 216.7l-.4 1.4-.7 .2M355.5 214.9l-.7 1.6"/>
<path d="M355.5 214.9l.5 .2M356 215.1l-.6 1.4h-.6M356.4 213.2l-.8 1.5M356.4 213.2l-91.9-53.1-.4 .6-.5 .9 92 53.1M356.4 213.2l.5 .3-.8 1.4-.5-.2M357.5 211.6l-1 1.4 .5 .3M357.5 211.6l.4 .4-.9 1.3M357.6 211.6l.4 .3M357.6 211.4l.4 .5M358.7 210.1l-1.1 1.3M358.7 210.1l.3 .6-1 1.2M358.9 210l.2 .6"/>
<path d="M358.9 210.4l.2 .2M360.1 208.9l-1.2 1.1M360.1 208.9l.1 .7-1.1 1M360.2 209.4l.1 .1M360.2 208.8l.1 .7M361.4 207.9l-1.2 .9M361.4 207.9l.1 .8-1.2 .8M361.5 208.5l.1 .1M361.6 207.8v.8M362.7 207.9l.2 .1M362.8 207.1l-1.2 .7M362.8 207.1l-.1 .9-1.1 .6"/>
<path d="M363 207.1l-.1 .9M364.4 206.4l-1.4 .7M364.4 206.4v.8l-1.5 .8M364.4 207l.1 .1M364.5 206.3v.8M365.9 205.3l-1.4 1M365.9 205.3l.1 .7-1.5 1.1M366 205.8l.2 .1M366 205.2l.2 .7M367.4 203.9l-1.4 1.3M367.4 203.9l.2 .6-1.4 1.4M367.5 203.8l.3 .6"/>
<path d="M367.5 204.2l.3 .2M368.8 202.3l-1.3 1.5M368.8 202.3l.3 .5-1.3 1.6M368.8 202.4l.4 .2M368.9 202.2l.3 .4M370 200.6l-1.1 1.6M370 200.6l.5 .3-1.3 1.7M370.1 200.4l.5 .3M370.7 200.6l9.9 5.7M380.3 207.2l1.4 .8M380.3 207.2v.2l1.4 .8M380.4 206.7l-.1 .5"/>
<path d="M380.4 206.7l1.4 .8M381.7 208v.2M381.8 207.5l-.1 .5M382 204.3l-.9 1-.7 1.4M382 204.3l1.4 .8M382.6 207.5v.2l-.9 .5M382.6 207.5l5.7 3.2M383.4 205.1l-.9 1-.7 1.4M383.6 206l-.6 .6-.4 .9M383.6 206l5.6 3.3M383.7 205.9l-.1 .1M383.7 205.9l5.7 3.3"/>
<path d="M384.8 205l-1.1 .9M384.8 205l5.7 3.3M384.9 204.9l-.1 .1M384.9 204.9l5.7 3.2M386 203.8l-1.1 1.1M386 203.8l5.6 3.2M386.1 203.6l-.1 .2M386.1 203.6l5.7 3.3M387 202.4l-.9 1.2M387 202.4l5.7 3.2M387.1 202.3l6.1 3.6M387.2 202.2l-.2 .2"/>
<path d="M387.2 202.2l5.6 3.3M388 200.8l-.8 1.4M388 200.8l5.6 3.3M388 200.8l6.2 3.6M388.1 200.7l-.1 .1M388.1 200.7l5.6 3.2M389.2 209.3l-.6 .6-.3 .8M389.2 209.3l.1 .7-1 .7M389.3 209.8l.2 .1M389.4 209.2l.1 .7M390.5 208.3l.2 .6-1.2 1M390.5 208.3l-1.1 .9"/>
<path d="M390.6 208.7l.2 .1M390.6 208.1l.2 .7M391.6 207l.4 .6-1.2 1.2M391.6 207l-1 1.1M391.7 207.2l.4 .2M391.8 206.9l.3 .5M392.7 205.6l-.9 1.3M392.7 205.6l.4 .4-1 1.4M392.8 205.5l.4 .4M393.6 204.1l-.8 1.4M393.6 204.1l.6 .3M394.2 204.4l-1 1.5"/>
<path d="M394.4 202.5l-.7 1.4M394.4 202.5l.6 .1M394.6 202.3l.4 .3M395 200.9l-.5 1.4M395 202.6l-.7 1.6-.6-.3M395.4 200.7l.2 .1M395.6 200.8l-.5 1.6-.6-.1M395.6 200.8l-.6 .1M43.1 238h4M43.1 237.3h4M43.5 234h1.1l-.5 3.3zM44.1 238l.5 3.3h-1.1z"/>
<path d="M44.1 230.9v18.3M48.1 237.3h130v.7h-130zM48.1 239v7.3M178.1 239v7.3M253 237v18M298 237v18M317 237v18M353.8 221.8l.2 1.4M353.9 220.2l-.1 1.5M354 223.3l.4 1.2M354.4 221.3l.1 .1M354.4 224.6l.6 1"/>
<path d="M354.5 220.9l.8 .4M354.5 221.4l.2 1.2-.7 .6M354.5 221.4l-.7 .4M354.5 220.4l1.9 .9M354.6 222.7h.1M354.7 222.7l.3 1.1-.6 .7M354.7 222.7l-.7 .6M354.9 223.4l4.7 2.7M354.9 223.5l4.6 2.6M355 223.9h.1M355 222.5l-.4 .1M355 222.5l5.7 3.3"/>
<path d="M355.1 223.9l.5 .9-.6 .8M355.1 223.9l-.7 .7M355.2 222.4h.6l5.7 3.3M355.2 222.4l-.2 .1M355.2 222.4l5.6 3.3M355.3 221.3l-.8 .3M355.3 221.3a1.14 1.14 0 0 1 1.7 1.2l-.5 .3M355.3 224.4l3.1 1.8M355.4 224.5l2.9 1.7M355.6 224.8l.1 .1M355.7 224.9l.6 .6M355.7 224.9l-.6 .8"/>
<path d="M356 225.3l1.4 .7M356.3 225.5l.1 .1M356.3 225.5l-.5 .9-.7-.7M356.4 225.6l.8 .4-.4 .9-.9-.5zM356.8 226.9h.1M357.4 226l.9 .2M357.4 226l-.5 .9M358 227.1h.1M358.3 226.2l-.3 .9-1.1-.2M358.4 226.2l-.3 .9M359.3 226.9l.1 .1M359.5 226.1l-.3 .9-1.1 .1"/>
<path d="M359.5 226.1l-1.1 .1M359.6 226.1l-.2 .9M360.6 226.5l.1 .1M360.7 225.8l-.1 .8-1.2 .4M360.7 225.8l-1.1 .3M360.8 225.7l.3-.1a.41 .41 0 0 1 .6 .4 .41 .41 0 0 1-.6 .4l-.4 .2M360.8 225.7l-.1 .9M377 237v18M410 237h-180v50M48.1 245.3l3.3-.5v1.1zM48.1 245.3h130M174.8 244.8l3.3 .5-3.3 .6z"/>
<path d="M230 255h180M230 243h87M230.3 249h86.7M342 255v32M384.3 243.3l7.7-1.8v8.9l-7.7-1.8zM342 279h68M342 271h68M342 263h68M0 297l.1 .1M0 296.5v.6M.4 296.6l-.4 .4h.5M419.5 297h.6"/>
<path d="M419.6 296.6l.5 .5M420 296.5v.6M420.1 297l-.1 .1"/>
<circle cx="336.2" cy="45.7" r="13.9"/>
<circle cx="356" cy="46.2" r="1.56"/>
<circle cx="169.1" cy="84.5" r="6.9"/>
<circle cx="263.6" cy="84.7" r="3.8"/>
<circle cx="398.5" cy="245.9" r="4.5"/>
<circle cx="398.5" cy="245.9" r="2.64"/>
</g>
<path d="M246.1 32.5v56.7" fill="none" stroke="#000" stroke-width=".3" stroke-dasharray="15.2 1.3 1.3 1.3" stroke-dashoffset="-1.7" stroke-linecap="butt"/>
<path d="M398.4 251v-10.1M403.5 245.8h-10.1" fill="none" stroke="#000" stroke-width=".3" stroke-dasharray="6.4 1.3 1.3 1.3" stroke-dashoffset="3.2" stroke-linecap="butt"/>
<path d="M392.6 245.8h-9.3" fill="none" stroke="#000" stroke-width=".3" stroke-dasharray="6.4 1.3 1.3 1.3" stroke-dashoffset="3.6" stroke-linecap="butt"/>
<path d="M39.6 161h141.8" fill="none" stroke="#000" stroke-width=".3" stroke-dasharray="15.2 1.3 1.3 1.3" stroke-dashoffset="3.4" stroke-linecap="butt"/>
<path d="M20 10h390v277h-390z" fill="none" stroke="#000" stroke-width=".7"/>
<g fill="#000">
<path d="M249 38.4l2.7-2.1 .5 .9zM245.2 57.5l3.2-1.1-2.7 2zM218.5 78.3l2.6-2.1 .5 .9zM215.6 69.5l3.1 1.4-3.3-.4zM274.9 71.2l3.2-1.2 .2 1z"/>
<path d="M48.1 30.6l3.3-.6v1.1zM174.8 30l3.3 .6-3.3 .5zM48.1 245.3l3.3-.5v1.1zM174.8 244.8l3.3 .5-3.3 .6zM283.5 96l3.3 .5-3.3 .5zM289.3 96.5l3.3-.5v1z"/>
<path d="M187.6 31.2h1l-.5 3.3zM188.1 39.4l.5 3.3h-1zM43.5 234h1.1l-.5 3.3zM44.1 238l.5 3.3h-1.1z"/>
<path d="M316.6 35.8h1l-.5 3.3zM317.1 45.7l.5 3.3h-1z"/>
<path d="M242.2 53.6l3.3 .5-3.3 .5zM246.8 54.1l3.3-.5v1z"/>
<path d="M246.9 48l3.3-.5v1zM242 47.5l3.3 .5-3.3 .5z"/>
<path d="M330.9 48.5l3.3 .5-3.3 .5zM338.2 49l3.3-.5v1z"/>
<path d="M40.4 81.1h1.1l-.6 3.3zM40.9 34.5l.6 3.3h-1.1zM188.1 84.3l.5 3.3h-1zM187.6 58.7h1l-.5 3.3zM187.6 187.6h1l-.5 3.3zM188.1 161.3l.5 3.3h-1z"/>
</g>
<path d="M13.1 289.7h150.7v7.4h-150.7z" fill-rule="evenodd" fill="#fff"/>
<text font-size="8.2" x="246.6" y="267.9">Plano Banco</text>
<text font-size="7.8" x="400.8" y="19.2">1</text>
<g font-size="4.7">
<text x="107.5" y="29.5">2600</text>
<text x="255.1" y="33.8" transform="rotate(-30 255.1 33.8)">R67</text>
<text x="231.9" y="47">30</text>
<text x="316.1" y="46.8" transform="rotate(-90 316.1 46.8)">115</text>
<text x="358.6" y="47.9">20</text>
<text x="187.1" y="50.5" transform="rotate(-90 187.1 50.5)">120</text>
<text x="233.2" y="53.1">25</text>
<text x="260.2" y="49.2" transform="rotate(-27 260.2 49.2)">R295</text>
<text x="39.9" y="65.6" transform="rotate(-90 39.9 65.6)">1000</text>
<text x="203.2" y="65.7" transform="rotate(15 203.2 65.7)">R180</text>
<text x="320.5" y="71.3">ESCALA 1 : 10</text>
<text x="324.3" y="66.7">DETALLE A</text>
<text x="187.1" y="76.5" transform="rotate(-90 187.1 76.5)">450</text>
<text x="257.3" y="73.7" transform="rotate(-11 257.3 73.7)">R205</text>
<text x="203.9" y="85.6" transform="rotate(-30 203.9 85.6)">R205</text>
<text x="255.7" y="89.5">B</text>
<text x="295.1" y="95.5">25</text>
<text x="167.9" y="96.4">A</text>
<text x="279.5" y="105.1">DETALLE B</text>
<text x="275.3" y="109.6">ESCALA 1 : 10</text>
<text x="187.1" y="179.2" transform="rotate(-90 187.1 179.2)">600</text>
<text x="105.6" y="244.3">2600</text>
<text x="43" y="247.9" transform="rotate(-90 43 247.9)">15</text>
<text x="358.8" y="261.2">nº: 5</text>
<text x="358.9" y="268.7">:</text>
<text x="356.8" y="276.2">1:20</text>
<text x="370.7" y="284.7">:</text>
</g>
<g font-size="3.5">
<text x="311.2" y="30.4">Hueco para insertar el taco químico (x6)</text>
<text x="49.7" y="227.2">Listón de madera (2600x15x10)</text>
<text x="230.8" y="234.5">Cimentación minima 3200x1800x300</text>
<text x="258" y="240.9">APELLIDOS, NOMBRE</text>
<text x="303" y="240.9">FECHA</text>
<text x="231.6" y="246.7">DIBUJADO</text>
<text x="257.8" y="246.7">Biedma, Alejandro</text>
<text x="300.4" y="246.7">09/05/26</text>
<text x="231.4" y="253.2">CORREGIDO</text>
<text x="344.9" y="261.2">Lámina</text>
<text x="344.9" y="268.7">Material</text>
<text x="344.9" y="275.5">Escala:</text>
<text x="345" y="284.7">Observaciones</text>
</g>
<g font-size="3.4">
<text x="322.9" y="241.2">Escuela de Ingenierías Industriales</text>
<text x="320.9" y="248.2">DISEÑO ASISTIDO POR ORDENADOR</text>
<text x="336.8" y="251.7">Curso 2025/26</text>
</g>
</svg>
